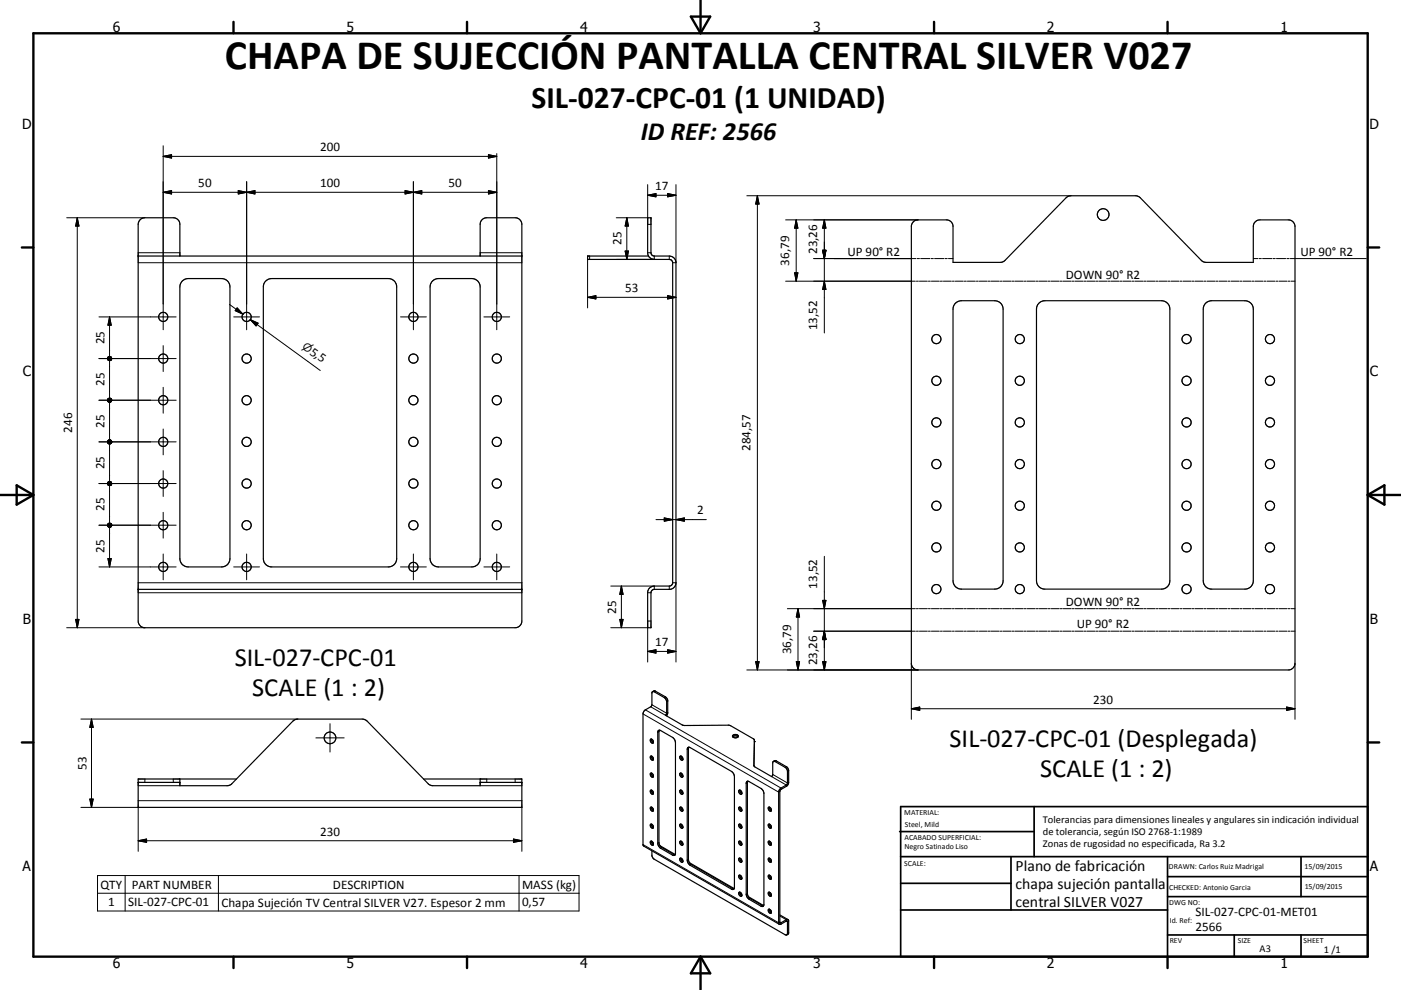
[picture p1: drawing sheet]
<svg xmlns="http://www.w3.org/2000/svg" width="420mm" height="297mm" viewBox="0 0 420 297" stroke-linecap="round" stroke-linejoin="round" font-family="sans-serif">
<g fill="none" stroke="#000" stroke-width=".36">
<path d="M41.4 76.8h115.1M53.9 76.8v-9.5a1.98 1.98 0 0 0-2-2h-8.5a1.99 1.99 0 0 0-2 2v119a2.03 2.03 0 0 0 2 2h111a1.99 1.99 0 0 0 2.1-2v-119a2.03 2.03 0 0 0-2.1-2h-8.5a1.98 1.98 0 0 0-1.9 2v9.5M176.2 76.8h18.2l-.2-1v-10.5h1l.1 11 .2 .3 .7 .2h4.5a2.03 2.03 0 0 1 2 2v96a1.98 1.98 0 0 1-2 2h-4.5l-.5 .1-.4 .5-.1 10.9h-1v-10.5a1.98 1.98 0 0 1 2-2h4.7l.5-.4 .3-.6-.1-96.2-.3-.6-.6-.2h-24.5zM194.4 76.8l.8 .7 1 .3M273.9 66.4l1.3-.4h8.5a1.98 1.98 0 0 1 2 2v10.7h14.2l.9-.2 18.8-19.2 1.2-.5 19.6-.1 .9 .2 18.9 19.2 1.1 .6h14.5v-10.7a1.99 1.99 0 0 1 1.9-2h8.5a1.98 1.98 0 0 1 2 2v131a2.02 2.02 0 0 1-2 2h-111a1.98 1.98 0 0 1-2-2v-131l.2-.7zM54.5 84.4l.9-.6 1-.2h10a2.5 2.5 0 0 1 2.5 2.5v81.5a2.5 2.5 0 0 1-2.5 2.5h-10a2.5 2.5 0 0 1-2.5-2.5v-81.5l.1-.7zM79.6 84.4l.8-.6 1-.2h35a2.5 2.5 0 0 1 2.5 2.5v81.5a2.5 2.5 0 0 1-2.5 2.5h-35a2.5 2.5 0 0 1-2.4-2.5v-81.5l.2-1.1zM129.6 84.4l1.5-.8h10.3a2.5 2.5 0 0 1 2.6 2.5v81.5a2.5 2.5 0 0 1-2.6 2.5h-9.9a2.5 2.5 0 0 1-2.6-2.5v-81.5l.1-.7zM286.3 91.1l.9-.6 1-.3h10a2.51 2.51 0 0 1 2.5 2.5v81.5a2.51 2.51 0 0 1-2.5 2.5h-10a2.5 2.5 0 0 1-2.5-2.5v-81.5zM311.6 90.8l.9-.5 .7-.1h35a2.51 2.51 0 0 1 2.5 2.5v81.5a2.5 2.5 0 0 1-2.5 2.5h-35a2.5 2.5 0 0 1-2.5-2.5v-81.5l.3-1zM361.6 90.8l1.7-.6h9.9a2.5 2.5 0 0 1 2.6 2.5v81.5a2.49 2.49 0 0 1-2.6 2.5h-9.9a2.49 2.49 0 0 1-2.6-2.5v-81.5l.3-1zM41.4 176.8h115.1"/>
<path d="M195.6 207.5l.8-.2 3.5 2.2 .3 .6v3.9l-.4 .8M197.4 219.2h.7l3.5 2 .7 .7 .2 .7v33.4a.55 .55 0 0 1-.3 .6 .55 .55 0 0 1-.6 0l-3.7-2.2-.5-.8-.2-.6v-33.3zM197.7 219.1l-.1 33.7 .2 .8 .5 .6 4.1 2.3M41.4 234.7h12.5M53.9 233.7v2h14.2l.9-.2 18.8-19.2 1.5-.6h19.3l.9 .3 19.1 19.3 .6 .3 14.8 .1v-2M70.9 233.7h-29.5v8.5h115.1v-8.5h-29.5M144 234.7h12.5M195 237.2a.63 .63 0 0 1 .8 .3 .63 .63 0 0 1-.2 .8 .96 .96 0 0 1-.6-1.1zM195 221.9a.64 .64 0 0 1 .8 .3 .64 .64 0 0 1-.2 .8 .96 .96 0 0 1-.6-1.1zM195.3 226.8a.63 .63 0 0 0-.2 .9 .63 .63 0 0 0 .8 .2v-.1M195.3 226.8l.5 .5 .1 .5M195.3 231.9a.64 .64 0 0 0-.2 .9 .64 .64 0 0 0 .8 .3v-.2"/>
<path d="M195.3 231.9l.5 .5 .1 .5M195.3 231.9l.1 .6 .5 .5M195.3 237l.1 .6 .5 .5M195.3 226.8l.2 .7 .4 .4M195.3 221.8l.1 .5 .5 .5M203.8 232.1a.64 .64 0 0 1 .8 .3 .64 .64 0 0 1-.2 .8 .96 .96 0 0 1-.6-1.1zM203.8 237.2a.63 .63 0 0 1 .8 .3 .63 .63 0 0 1-.2 .8 .95 .95 0 0 1-.6-1.1zM203.9 226.9a.66 .66 0 0 1 .8 .4 .66 .66 0 0 1-.3 .8 .88 .88 0 0 1-.5-1.2zM204.2 226.8v.6l.5 .5M204.2 237v.6l.5 .5M204.2 231.9v.6l.5 .5M206.5 224.2v34.1l.6 1 13 7.4"/>
<path d="M219.7 221.1a1.18 1.18 0 0 1 1.6 0M219.7 220.6a.91 .91 0 0 1 1-.3 .91 .91 0 0 1 .6 .7 .96 .96 0 0 1-.9 .4 .96 .96 0 0 1-.8-.7zM221.6 237.1a.66 .66 0 0 1 .7 .4 .66 .66 0 0 1-.2 .8 .87 .87 0 0 1-.5-1.2zM221.8 237l.2 .8 .4 .3M224 234.4l.6 .1 3.5 2 .7 .7 .2 .7v33.4a.55 .55 0 0 1-.2 .6 .55 .55 0 0 1-.7 0l-3.7-2.2-.4-.5-.3-.9v-33.3zM224.2 234.4l-.1 33.9 .7 1.2 4.1 2.3M226 229.6l.3 .5 5 2.9 .4-.5v-3.6l.2-.5 3.7 1.9 .5 1-.1 3.9-2.1 1.5-.5 .9v39.2l.2 .5h.4l2-1-.1 4.1h-.5l-39.3-22.6-.6-.9-.1-1.6M226.2 222.5l-.2-.7-7.5-4.2h-13.8l-5.2-3 .4-.6v-3.5l-.3-.8-3.5-2.2h-.5l-.2 4.2-2.1 1.4-.5 1.1v39.2l.2 .4 40.6 23.5M226.2 222.1l-.2 7.6M231.9 228.4l.7-.2 3.3 1.9 .5 .9-.1 4.3-.4 .5-1.7 1-.4 .5v39.5h.4l1.7-.9 .5 .1v4l-.5 .5M195.1 252.4a.67 .67 0 0 1 .7 .4 .67 .67 0 0 1-.2 .8 .87 .87 0 0 1-.5-1.2zM195.3 242.1a.63 .63 0 0 0-.2 .9 .63 .63 0 0 0 .8 .3v-.2"/>
<path d="M195.3 247.3a.62 .62 0 0 0-.2 .8 .62 .62 0 0 0 .8 .2v-.1M195.3 242.1l.5 .5 .1 .5M195.3 247.3l.5 .4 .1 .5M195.3 252.4l.1 .5 .5 .5M195.3 247.3l.2 .6 .4 .4M195.3 242.1l.1 .6 .5 .5M195.3 252.4h.1M197.9 253.7l4.5 2.7M203.8 242.3a.63 .63 0 0 1 .8 .3 .63 .63 0 0 1-.2 .8 .98 .98 0 0 1-.6-1.1zM203.9 252.4a.67 .67 0 0 1 .7 .4 .67 .67 0 0 1-.2 .8 .87 .87 0 0 1-.5-1.2zM203.9 247.3a.68 .68 0 0 1 .7 .4 .68 .68 0 0 1-.2 .8 .91 .91 0 0 1-.5-1.2zM203.9 257.5a.67 .67 0 0 1 .7 .4 .67 .67 0 0 1-.2 .8 .87 .87 0 0 1-.5-1.2z"/>
<path d="M204.2 247.3v.5l.5 .5M204.2 257.5v.5l.5 .5M204.2 252.4v.5l.5 .5M204.2 242.1v.6l.5 .5M206.7 258.8l13.4 7.8M221.6 252.4a.67 .67 0 0 1 .7 .4 .67 .67 0 0 1-.2 .8 .87 .87 0 0 1-.5-1.2zM221.6 242.2a.66 .66 0 0 1 .7 .4 .66 .66 0 0 1-.2 .8 .89 .89 0 0 1-.5-1.2zM221.6 247.3a.68 .68 0 0 1 .7 .4 .68 .68 0 0 1-.2 .8 .91 .91 0 0 1-.5-1.2zM221.6 257.5a.67 .67 0 0 1 .7 .4 .67 .67 0 0 1-.2 .8 .87 .87 0 0 1-.5-1.2zM221.8 252.4l.2 .6 .4 .4M221.8 242.1l.1 .6 .5 .5M221.8 247.3l.2 .6 .4 .4"/>
<path d="M221.8 257.5l.2 .6 .4 .4M230.3 242.3a.63 .63 0 0 1 .8 .3 .63 .63 0 0 1-.2 .8 .99 .99 0 0 1-.6-1.1zM230.4 252.4a.67 .67 0 0 1 .7 .4 .67 .67 0 0 1-.2 .8 .87 .87 0 0 1-.5-1.2zM230.4 247.3a.68 .68 0 0 1 .8 .4 .68 .68 0 0 1-.3 .8 .91 .91 0 0 1-.5-1.2zM230.4 257.5a.67 .67 0 0 1 .7 .4 .67 .67 0 0 1-.2 .8 .87 .87 0 0 1-.5-1.2zM230.7 242.1l.1 .6 .5 .5M230.7 252.4l.1 .5 .5 .5M230.7 257.5l.1 .5 .5 .5M230.7 247.3l.2 .6 .4 .4M220.1 266.6v-34.1l-.8-1.1-12.4-7.1a.54 .54 0 0 0-.6-.1 .54 .54 0 0 0-.3 .6v33.3l.2 .6 .6 .8 12.5 7.3 .7-.1M220.1 266.6l-.1 .1M221.6 262.6a.67 .67 0 0 1 .7 .4 .67 .67 0 0 1-.2 .8 .88 .88 0 0 1-.5-1.2z"/>
<path d="M221.6 267.7a.67 .67 0 0 1 .7 .4 .67 .67 0 0 1-.2 .8 .88 .88 0 0 1-.5-1.2zM221.8 267.7l.2 .7 .4 .3M221.8 262.6l.2 .7 .4 .3M224.4 269l4.5 2.7M230.4 267.7a.67 .67 0 0 1 .7 .4 .67 .67 0 0 1-.2 .8 .88 .88 0 0 1-.5-1.2zM230.4 262.6a.67 .67 0 0 1 .7 .4 .67 .67 0 0 1-.2 .8 .88 .88 0 0 1-.5-1.2zM230.4 272.8a.67 .67 0 0 1 .7 .4 .67 .67 0 0 1-.2 .8 .87 .87 0 0 1-.5-1.2zM230.7 272.8l.2 .7 .4 .3M230.7 262.6l.2 .7 .4 .3M230.7 267.7l.2 .7 .4 .3M233.8 274.5l2.4 1.4"/>
<circle cx="330.7" cy="64.4" r="1.76"/>
<circle cx="48.9" cy="95.1" r="1.38"/>
<circle cx="73.9" cy="95.1" r="1.37"/>
<circle cx="123.9" cy="95.1" r="1.38"/>
<circle cx="148.9" cy="95.1" r="1.38"/>
<circle cx="48.9" cy="107.6" r="1.37"/>
<circle cx="73.9" cy="107.6" r="1.37"/>
<circle cx="123.9" cy="107.6" r="1.38"/>
<circle cx="148.9" cy="107.6" r="1.37"/>
<circle cx="280.7" cy="114.2" r="1.38"/>
<circle cx="280.7" cy="101.7" r="1.38"/>
<circle cx="305.7" cy="114.2" r="1.38"/>
<circle cx="305.7" cy="101.7" r="1.37"/>
<circle cx="355.7" cy="114.2" r="1.38"/>
<circle cx="355.7" cy="101.7" r="1.38"/>
<circle cx="380.7" cy="114.2" r="1.38"/>
<circle cx="380.7" cy="101.7" r="1.38"/>
<circle cx="48.9" cy="120.1" r="1.38"/>
<circle cx="48.9" cy="132.6" r="1.38"/>
<circle cx="73.9" cy="120.1" r="1.38"/>
<circle cx="73.9" cy="132.6" r="1.38"/>
<circle cx="123.9" cy="120.1" r="1.38"/>
<circle cx="123.9" cy="132.6" r="1.37"/>
<circle cx="148.9" cy="120.1" r="1.37"/>
<circle cx="149" cy="132.6" r="1.37"/>
<circle cx="280.7" cy="126.7" r="1.37"/>
<circle cx="280.7" cy="139.2" r="1.37"/>
<circle cx="305.7" cy="126.7" r="1.37"/>
<circle cx="305.7" cy="139.2" r="1.37"/>
<circle cx="355.7" cy="139.2" r="1.38"/>
<circle cx="355.7" cy="126.7" r="1.38"/>
<circle cx="380.7" cy="126.7" r="1.37"/>
<circle cx="380.8" cy="139.2" r="1.37"/>
<circle cx="48.9" cy="145.1" r="1.37"/>
<circle cx="48.9" cy="157.6" r="1.37"/>
<circle cx="73.9" cy="145.1" r="1.37"/>
<circle cx="73.9" cy="157.6" r="1.37"/>
<circle cx="123.9" cy="145.1" r="1.38"/>
<circle cx="123.9" cy="157.6" r="1.38"/>
<circle cx="148.9" cy="145.1" r="1.37"/>
<circle cx="148.9" cy="157.6" r="1.37"/>
<circle cx="280.7" cy="151.7" r="1.37"/>
<circle cx="305.7" cy="151.7" r="1.37"/>
<circle cx="355.7" cy="151.7" r="1.38"/>
<circle cx="380.8" cy="151.7" r="1.37"/>
<circle cx="48.9" cy="170.1" r="1.38"/>
<circle cx="73.9" cy="170.1" r="1.37"/>
<circle cx="123.9" cy="170.1" r="1.38"/>
<circle cx="148.9" cy="170.1" r="1.37"/>
<circle cx="280.7" cy="176.7" r="1.38"/>
<circle cx="280.7" cy="164.2" r="1.38"/>
<circle cx="305.7" cy="164.2" r="1.37"/>
<circle cx="305.7" cy="176.7" r="1.37"/>
<circle cx="355.7" cy="176.7" r="1.38"/>
<circle cx="355.7" cy="164.2" r="1.38"/>
<circle cx="380.7" cy="176.7" r="1.38"/>
<circle cx="380.7" cy="164.2" r="1.37"/>
<circle cx="98.9" cy="221.4" r="1.76"/>
</g>
<g fill="none" stroke="#000" stroke-width=".3">
<path d="M48.9 43.7v55.2M48.9 57.7h100M48.9 57.7l2.5-.5v1zM48.9 46.9l2.5-.5v1zM48.9 46.9h100M71.4 57.2l5 1v-1l-5 1zM73.9 54.5v44.4M121.4 57.2v1l5-1v1zM123.9 54.5v44.4M146.4 57.2l2.5 .5-2.5 .5zM146.4 46.4l2.5 .5-2.5 .5zM148.9 46.1v52.8"/>
<path d="M194.2 55.4v11.9h1M194.2 58.6l2.5-.5v1zM194.2 58.6h8.5M200.2 58.1l2.5 .5-2.5 .5zM202.7 55.4v23.4h-1M223.9 58.7h97.2M227.1 58.7v142.3M227.1 58.7l.5 2.5h-1zM20 65.3h23.4M23.2 65.3v123M23.2 65.3l.5 2.5h-1zM41.4 75.8h12.5"/>
<path d="M41.4 78.8h115.1M144 75.8h12.5M176.2 77.8v14.6M176.8 76.8v1M184.8 65.3h9.4M187.4 75.3h1l-.5 2.5zM187.9 65.3l.5 2.5h-1zM187.9 65.3v12.5M194.2 75.8h1M195.6 77.7v.1M196.2 76.8v1h-11.4M200.7 76.8v1"/>
<path d="M235.5 66h39.7M238.7 66l.5 2.5h-1zM238.7 66v18.4M244 77.6h30.6M246.6 75.1h1l-.5 2.5zM247.1 66v33.9M247.1 66l.5 2.5h-1zM275 77.6h.7M276 77.6h2.8M279.1 77.6h.7M280.2 77.6h2.8M283.3 77.6h.7"/>
<path d="M284.4 77.6h1.3M375.8 77.6h1.3M377.5 77.6h.7M378.5 77.6h2.8M381.6 77.6h.7M382.7 77.6h2.8M385.8 77.6h.7M386.9 77.6h22.7M29.7 95.1h23.1M32.8 95.1v11.8M32.8 95.1l.6 2.5h-1zM68.8 91.3l4 3"/>
<path d="M70.1 95.1h7.7M71.1 92.4l1.7 1.9-2.3-1.1zM75 95.9l21 15.3M75 95.9l2.4 1.1-.6 .8zM120.1 95.1h7.7M145.1 95.1h7.7M176.2 89.2h26.5M176.2 89.2l2.5-.5v1zM200.2 88.7l2.5 .5-2.5 .5zM235.5 84.4h38.9M238.2 81.8h1l-.5 2.6zM247.1 84.4l.5 2.4h-1z"/>
<path d="M274.7 84.4h.6M275.6 84.4h2.4M278.3 84.4h.6M279.2 84.4h2.4M281.9 84.4h.6M282.8 84.4h2.4M285.5 84.4h.6M286.4 84.4h2.4M289.1 84.4h.6M290 84.4h2.4M292.7 84.4h.6M293.6 84.4h2.4"/>
<path d="M296.3 84.4h.6M297.2 84.4h2.4M299.9 84.4h.6M300.8 84.4h2.4M303.5 84.4h.6M304.4 84.4h2.4M307.1 84.4h.6M308 84.4h2.4M310.7 84.4h.6M311.6 84.4h2.4M314.3 84.4h.6M315.2 84.4h2.4"/>
<path d="M317.9 84.4h.6M318.7 84.4h2.5M321.5 84.4h.6M322.4 84.4h2.3M325.1 84.4h.6M325.9 84.4h2.5M328.6 84.4h.6M329.5 84.4h2.4M332.2 84.4h.6M333.1 84.4h2.4M335.8 84.4h.6M336.7 84.4h2.4"/>
<path d="M339.4 84.4h.6M340.3 84.4h2.4M343 84.4h.6M343.9 84.4h2.4M346.6 84.4h.6M347.5 84.4h2.4M350.2 84.4h.6M351.1 84.4h2.4M353.8 84.4h.6M354.7 84.4h2.4M357.4 84.4h.6M358.3 84.4h2.4"/>
<path d="M361 84.4h.6M361.9 84.4h2.4M364.6 84.4h.6M365.5 84.4h2.4M368.2 84.4h.6M369.1 84.4h2.4M371.8 84.4h.6M372.7 84.4h2.4M375.4 84.4h.6M376.3 84.4h2.4M379 84.4h.6M379.9 84.4h2.4"/>
<path d="M382.6 84.4h.5M383.5 84.4h2.3M386.1 84.4h.7M387.1 84.4h1.1M29.7 107.6h23.1M32.8 108.2v11.3M48.9 103.7v7.8M48.9 116.2v7.8M29.7 120.1h23.1M29.7 132.6h23.1M32.8 120.7v11.3M32.8 133.2v11.3"/>
<path d="M48.9 128.7v7.8M29.7 145.1h23.1M29.7 157.6h23.1M32.8 145.7v11.3M32.8 158.2v11.9M48.9 141.2v7.7M48.9 153.7v7.7M196.7 155.9h15.1M199.2 155.4l2.5 .5-2.5 .5zM202.7 155.9l2.5-.5v1zM29.7 170.1h23.1M32.4 167.6h1l-.6 2.5z"/>
<path d="M41.4 174.8h115.1M41.4 177.8h115.1M48.9 166.2v7.7M70.1 170.1h7.7M73.9 166.2v7.7M120.1 170.1h7.7M123.9 166.2v7.7M145.1 170.1h7.7M148.9 166.2v7.7M183.1 175.8h13.1v1M186.3 175.8v12.5M186.3 175.8l.5 2.5h-1z"/>
<path d="M194.2 177.8h1M200.7 175.8v1M201.7 174.8h1v23.8M247.1 166.9v34.1M20 188.3h23.4M22.7 185.8h1l-.5 2.5zM183.1 188.3h11.1M185.8 185.8h1l-.5 2.5zM194.2 195.4h8.5M194.2 195.4l2.5-.5v1zM195.2 186.3h-1v12.3M200.2 194.9l2.5 .5-2.5 .5z"/>
<path d="M226.6 198.5h1l-.5 2.5zM236.1 182.6h38.3M238.7 198.5h1l-.5 2.5zM239.2 182.6v18.4M239.2 182.6l.5 2.5h-1zM244 189.4h30.4M246.6 198.5h1l-.5 2.5zM246.6 180.1h1l-.5 2.5zM247.1 189.4l.5 2.5h-1zM273.2 199v16.8M274.7 189.4h.6M274.7 182.6h.6"/>
<path d="M275.6 189.4h2.4M275.6 182.6h2.4M278.3 189.4h.6M278.3 182.6h.6M279.2 189.4h2.4M279.2 182.6h2.4M281.9 189.4h.6M281.9 182.6h.6M282.8 189.4h2.4M282.8 182.6h2.4M285.5 189.4h.6M285.5 182.6h.6"/>
<path d="M286.4 189.4h2.4M286.4 182.6h2.4M289.1 189.4h.6M289.1 182.6h.6M290 189.4h2.4M290 182.6h2.4M292.7 189.4h.6M292.7 182.6h.6M293.6 189.4h2.4M293.6 182.6h2.4M296.3 189.4h.6M296.3 182.6h.6"/>
<path d="M297.2 189.4h2.4M297.2 182.6h2.4M299.9 189.4h.6M299.9 182.6h.6M300.8 189.4h2.4M300.8 182.6h2.4M303.5 189.4h.6M303.5 182.6h.6M304.4 189.4h2.4M304.4 182.6h2.4M307.1 189.4h.6M307.1 182.6h.6"/>
<path d="M308 189.4h2.4M308 182.6h2.4M310.7 189.4h.6M310.7 182.6h.6M311.6 189.4h2.4M311.6 182.6h2.4M314.3 189.4h.6M314.3 182.6h.6M315.2 189.4h2.4M315.2 182.6h2.4M317.9 189.4h.6M317.9 182.6h.6"/>
<path d="M318.7 189.4h2.5M318.7 182.6h2.5M321.5 189.4h.6M321.5 182.6h.6M322.4 189.4h2.3M322.4 182.6h2.3M325.1 189.4h.6M325.1 182.6h.6M325.9 189.4h2.5M325.9 182.6h2.5M328.6 189.4h.6M328.6 182.6h.6"/>
<path d="M329.5 189.4h2.4M329.5 182.6h2.4M332.2 189.4h.6M332.2 182.6h.6M333.1 189.4h2.4M333.1 182.6h2.4M335.8 189.4h.6M335.8 182.6h.6M336.7 189.4h2.4M336.7 182.6h2.4M339.4 189.4h.6M339.4 182.6h.6"/>
<path d="M340.3 189.4h2.4M340.3 182.6h2.4M343 189.4h.6M343 182.6h.6M343.9 189.4h2.4M343.9 182.6h2.4M346.6 189.4h.6M346.6 182.6h.6M347.5 189.4h2.4M347.5 182.6h2.4M350.2 189.4h.6M350.2 182.6h.6"/>
<path d="M351.1 189.4h2.4M351.1 182.6h2.4M353.8 189.4h.6M353.8 182.6h.6M354.7 189.4h2.4M354.7 182.6h2.4M357.4 189.4h.6M357.4 182.6h.6M358.3 189.4h2.4M358.3 182.6h2.4M361 189.4h.6M361 182.6h.6"/>
<path d="M361.9 189.4h2.4M361.9 182.6h2.4M364.6 189.4h.6M364.6 182.6h.6M365.5 189.4h2.4M365.5 182.6h2.4M368.2 189.4h.6M368.2 182.6h.6M369.1 189.4h2.4M369.1 182.6h2.4M371.8 189.4h.6M371.8 182.6h.6"/>
<path d="M372.7 189.4h2.4M372.7 182.6h2.4M375.4 189.4h.6M375.4 182.6h.6M376.3 189.4h2.4M376.3 182.6h2.4M379 189.4h.6M379 182.6h.6M379.9 189.4h2.4M379.9 182.6h2.4M382.6 189.4h.5M382.6 182.6h.5"/>
<path d="M383.5 189.4h2.3M383.5 182.6h2.3M386.1 189.4h.7M386.1 182.6h.7M387.1 189.4h1.1M387.1 182.6h1.1M388.2 199v16.8M24.3 215.7h65M27.4 215.7v26.5M27.4 215.7l.5 2.5h-1zM98.9 217.1v8.5M192.8 214.2l40.6 23.4 .4-.2"/>
<path d="M193.5 213l40.7 23.4v.4M195.1 212l4.4 2.6M195.4 211.4l4.5 2.6 .3-.2M196.5 207.3l-.4 .2M197.6 219.5l-.4 .2M199.5 209.1l-.3 .2M200.2 210.3l-.3 .2M223.9 201h51.3M273.2 212.6h115M273.2 212.6l2.5-.5v1zM385.7 212.1l2.5 .5-2.5 .5zM26.9 239.7h1l-.5 2.5z"/>
<path d="M41.4 235.7h12.5M43.4 233.7v1M51.9 233.7v1M94.7 221.4h8.5M144 235.7h12.5M145.9 233.7v1M154.4 233.7v1M206.4 224.6l-.4 .2M224.1 234.8l-.4 .2M226 229.6v.1M226.2 222.1v.4M231.3 233l4.4 2.5v.4"/>
<path d="M231.7 232.3l4.4 2.6 .3-.2M232.7 228.3l-.3 .2M235.7 230l-.3 .2M236.4 231.2l-.3 .2M24.3 242.2h17.1v13.2M41.4 240.2h115.1M41.4 252.2h115.1M41.4 252.2l2.5-.5v1zM153.9 251.7l2.6 .5-2.6 .5zM156.5 242.2v13.2M192.8 253.4l40.6 23.4 .4-.2 .4 .2v.5M195.3 252.6l.5 .3"/>
<path d="M197.6 252.8l-.4 .2M198.4 254.3l-.3 .2M202 256.3l-.4 .3M204.2 257.7l.5 .3M206.4 257.9l-.4 .2M207.3 259.4l-.4 .2M29.2 262.7h144.4v10.6h-144.4zM29.2 268h144.4M37.5 262.7v10.6M65.5 262.7v10.6M155.6 262.7v10.6M219.7 266.6l-.4 .2"/>
<path d="M221.8 267.9l.6 .3M224.1 268.1l-.4 .2M225 269.6l-.4 .2M228.5 271.6l-.4 .3M230.7 273l.5 .3M233.8 274.8l1.9 1.1v.4l.4 .2 .3-.2M236.4 279.8l-.3 .2"/>
</g>
<circle cx="226.2" cy="222.5" r=".18" fill="#000"/>
<g fill="none" stroke="#000" stroke-width=".71">
<path d="M10 10h400v277h-400zM70 6.6v3.4M140 6.6v3.4M207.1 5h5.8l-2.9 5zM210 0v10M280 6.6v3.4M350 6.6v3.4M6.6 74.2h3.4M410 74.2h3.5M0 148.5h10M5 145.6l5 2.9-5 2.9zM410 148.5h10.1"/>
<path d="M410 148.5l5.1-2.9v5.8zM6.6 222.7h3.4M410 222.7h3.5M70 287v3.4M140 287v3.4M210 287v10M210 287l2.9 5h-5.8zM280 287v3.4M350 287v3.4"/>
</g>
<g fill="none" stroke="#000" stroke-width=".51">
<path d="M269.7 249.5h40.3M270 242h140v45h-140zM270 257h140M303.1 257v16M310 242v15M350 257v30M390.1 257v12M270 265h33.1M270 273h80M350 269h60M350 263h60M350 280.5h60"/>
<path d="M370 280.5v6.5M390.1 280.5v6.5"/>
</g>
<g fill="#000" stroke="#000" stroke-width=".3">
<path d="M48.9 57.7l2.5-.5v1zM48.9 46.9l2.5-.5v1zM71.4 57.2l2.5 .5-2.5 .5zM73.9 57.7l2.5-.5v1zM121.4 57.2l2.5 .5-2.5 .5zM123.9 57.7l2.5-.5v1zM146.4 57.2l2.5 .5-2.5 .5zM146.4 46.4l2.5 .5-2.5 .5zM194.2 58.6l2.5-.5v1zM200.2 58.1l2.5 .5-2.5 .5zM23.2 65.3l.5 2.5h-1zM187.4 75.3h1l-.5 2.5z"/>
<path d="M187.9 65.3l.5 2.5h-1zM227.1 58.7l.5 2.5h-1zM238.7 66l.5 2.5h-1zM246.6 75.1h1l-.5 2.5zM247.1 66l.5 2.5h-1zM32.8 95.1l.6 2.5h-1zM71.1 92.4l1.7 1.9-2.3-1.1zM75 95.9l2.4 1.1-.6 .8zM176.2 89.2l2.5-.5v1zM200.2 88.7l2.5 .5-2.5 .5zM238.2 81.8h1l-.5 2.6zM247.1 84.4l.5 2.4h-1z"/>
<path d="M33.4 107.2l.1 .4zM33.2 107.1l.3 .5zM33.1 107l.4 .6zM32.9 106.9l.6 .7zM32.7 107l.8 .6zM32.5 107h.2l.8 .6zM32.4 107.1l.1-.1 1 .6zM32.4 107.1l1.1 .5-1.2-.3zM32.3 107.3l1.2 .3-1.3-.1zM32.2 107.5l1.3 .1-1.3 .1zM32.2 107.7l1.3-.1-1.2 .3zM32.3 107.9l1.2-.3-1.1 .4z"/>
<path d="M32.4 108l1.1-.4-1 .5zM32.5 108.1l1-.5-.8 .6zM32.7 108.2l.8-.6zM33.5 107.6l-.6 .6zM33.5 107.6l-.4 .6zM33.5 107.6l-.3 .5zM33.5 107.6l-.1 .3zM33.5 107.6v.2zM33.4 132.2l.1 .4zM33.2 132.1l.3 .5zM33.1 132l.4 .6zM32.9 132l.6 .6z"/>
<path d="M32.7 132l.8 .6zM32.5 132h.2l.8 .6zM32.4 132.2l.1-.2 1 .6zM32.4 132.2l1.1 .4-1.2-.3zM32.3 132.3l1.2 .3-1.3-.1zM32.2 132.5l1.3 .1-1.3 .1zM32.2 132.7l1.3-.1-1.2 .2zM32.3 132.8l1.2-.2-1.1 .4zM32.4 133l1.1-.4-1 .5zM32.5 133.1l1-.5zM32.7 133.2l.8-.6zM33.5 132.6l-.6 .6z"/>
<path d="M33.5 132.6l-.4 .6zM33.5 132.6l-.3 .5zM33.5 132.6l-.1 .3zM33.5 132.6v.1zM33.4 119.7l.1 .4zM33.2 119.6l.3 .5zM33.1 119.5l.4 .6zM32.9 119.5l.6 .6zM32.7 119.5l.8 .6zM32.5 119.5h.2l.8 .6zM32.4 119.6l.1-.1 1 .6zM32.4 119.6l1.1 .5-1.2-.3z"/>
<path d="M32.3 119.8l1.2 .3-1.3-.1zM32.2 120l1.3 .1-1.3 .1zM32.2 120.2l1.3-.1-1.2 .2zM32.3 120.3l1.2-.2-1.1 .4zM32.4 120.5l1.1-.4zM32.5 120.6l1-.5-.8 .6zM32.7 120.7l.8-.6zM33.5 120.1l-.6 .6zM33.5 120.1l-.4 .6zM33.5 120.1l-.3 .5zM33.5 120.1l-.1 .3zM33.5 120.1v.1z"/>
<path d="M33.4 157.2l.1 .4zM33.2 157.1l.3 .5zM33.1 157l.4 .6zM32.9 157l.6 .6zM32.7 157l.8 .6zM32.5 157h.2l.8 .6zM32.4 157.2l.1-.2 1 .6zM32.4 157.2l1.1 .4-1.2-.3zM32.3 157.3l1.2 .3-1.3-.1zM32.2 157.5l1.3 .1-1.3 .1zM32.2 157.7l1.3-.1-1.2 .2zM32.3 157.8l1.2-.2-1.1 .4z"/>
<path d="M32.4 158l1.1-.4-1 .5zM32.5 158.1l1-.5zM32.7 158.2l.8-.6zM33.5 157.6l-.6 .6zM33.5 157.6l-.4 .5zM33.5 157.6l-.3 .5zM33.5 157.6l-.1 .3zM33.5 157.6v.2zM33.4 144.7l.1 .4zM33.2 144.6l.3 .5zM33.1 144.5l.4 .6zM32.9 144.5l.6 .6z"/>
<path d="M32.7 144.5l.8 .6zM32.5 144.5h.2l.8 .6zM32.4 144.7l.1-.2 1 .6zM32.4 144.7l1.1 .4-1.2-.3zM32.3 144.8l1.2 .3-1.3-.1zM32.2 145l1.3 .1-1.3 .1zM32.2 145.2l1.3-.1-1.2 .2zM32.3 145.3l1.2-.2-1.1 .4zM32.4 145.5l1.1-.4-1 .5zM32.5 145.6l1-.5zM32.7 145.7l.8-.6zM33.5 145.1l-.6 .6z"/>
<path d="M33.5 145.1l-.4 .5zM33.5 145.1l-.3 .5zM33.5 145.1l-.1 .3zM33.5 145.1v.2zM199.2 155.4l2.5 .5-2.5 .5zM202.7 155.9l2.5-.5v1zM32.4 167.6h1l-.6 2.5zM186.3 175.8l.5 2.5h-1zM22.7 185.8h1l-.5 2.5zM185.8 185.8h1l-.5 2.5zM194.2 195.4l2.5-.5v1zM200.2 194.9l2.5 .5-2.5 .5z"/>
<path d="M226.6 198.5h1l-.5 2.5zM238.7 198.5h1l-.5 2.5zM239.2 182.6l.5 2.5h-1zM246.6 198.5h1l-.5 2.5zM246.6 180.1h1l-.5 2.5zM247.1 189.4l.5 2.5h-1zM27.4 215.7l.5 2.5h-1zM273.2 212.6l2.5-.5v1zM385.7 212.1l2.5 .5-2.5 .5zM26.9 239.7h1l-.5 2.5zM41.4 252.2l2.5-.5v1zM153.9 251.7l2.6 .5-2.6 .5z"/>
</g>
<text font-size="12.6" x="67.4" y="20.7">CHAPA DE SUJECCIÓN PANTALLA CENTRAL SILVER V027</text>
<text font-size="9.4" x="159.3" y="32.4">SIL-027-CPC-01 (1 UNIDAD)</text>
<g font-size="7.9">
<text x="192.1" y="41.9">ID REF: 2566</text>
<text x="70.4" y="199.7">SIL-027-CPC-01</text>
<text x="75.6" y="208.8">SCALE (1 : 2)</text>
<text x="284.6" y="224.1">SIL-027-CPC-01 (Desplegada)</text>
<text x="311.8" y="233.1">SCALE (1 : 2)</text>
</g>
<g font-size="4.7">
<text x="304.5" y="261.2">Plano de fabricación</text>
<text x="304.5" y="266.6">chapa sujeción pantalla</text>
<text x="304.5" y="272">central SILVER V027</text>
</g>
<g font-size="4.2">
<text x="33.9" y="9.6">6</text>
<text x="103.9" y="9.6">5</text>
<text x="173.9" y="9.6">4</text>
<text x="243.8" y="9.6">3</text>
<text x="313.9" y="9.6">2</text>
<text x="383.9" y="9.6">1</text>
<text x="6.7" y="38.7">D</text>
<text x="410.5" y="38.7">D</text>
<text x="6.9" y="112.9">C</text>
<text x="410.7" y="112.9">C</text>
<text x="6.9" y="187.1">B</text>
<text x="410.7" y="187.1">B</text>
<text x="6.8" y="261.4">A</text>
<text x="410.7" y="261.4">A</text>
<text x="33.9" y="290.4">6</text>
<text x="103.9" y="290.4">5</text>
<text x="173.9" y="290.4">4</text>
<text x="243.8" y="290.4">3</text>
<text x="313.9" y="290.4">2</text>
<text x="383.9" y="290.4">1</text>
</g>
<g font-size="3.9">
<text x="96" y="45.4">200</text>
<text x="59.4" y="56.1">50</text>
<text x="96" y="56.1">100</text>
<text x="134.5" y="56.1">50</text>
<text x="196.4" y="57.1">17</text>
<text x="186.4" y="73.6" transform="rotate(-90 186.4 73.6)">25</text>
<text x="245" y="76.3" transform="rotate(-90 245 76.3)">23,26</text>
<text x="254.1" y="76.8">UP 90° R2</text>
<text x="389.9" y="76.8">UP 90° R2</text>
<text x="236.6" y="79.7" transform="rotate(-90 236.6 79.7)">36,79</text>
<text x="319.5" y="83.6">DOWN 90° R2</text>
<text x="187.5" y="87.6">53</text>
<text x="245" y="99.1" transform="rotate(-90 245 99.1)">13,52</text>
<text x="31.3" y="103.3" transform="rotate(-90 31.3 103.3)">25</text>
<text x="92.7" y="106.1" transform="rotate(36 92.7 106.1)">5,5</text>
<text x="31.3" y="115.8" transform="rotate(-90 31.3 115.8)">25</text>
<text x="21.6" y="129.8" transform="rotate(-90 21.6 129.8)">246</text>
<text x="31.3" y="128.4" transform="rotate(-90 31.3 128.4)">25</text>
<text x="225" y="135.4" transform="rotate(-90 225 135.4)">284,57</text>
<text x="31.3" y="140.8" transform="rotate(-90 31.3 140.8)">25</text>
<text x="31.3" y="153.3" transform="rotate(-90 31.3 153.3)">25</text>
<text x="209" y="154.3">2</text>
<text x="31.3" y="165.9" transform="rotate(-90 31.3 165.9)">25</text>
<text x="245" y="176.6" transform="rotate(-90 245 176.6)">13,52</text>
<text x="184.7" y="184.1" transform="rotate(-90 184.7 184.1)">25</text>
<text x="319.5" y="181.8">DOWN 90° R2</text>
<text x="322.8" y="188.6">UP 90° R2</text>
<text x="196.4" y="193.9">17</text>
<text x="237.2" y="196.3" transform="rotate(-90 237.2 196.3)">36,79</text>
<text x="245" y="199.6" transform="rotate(-90 245 199.6)">23,26</text>
<text x="327.7" y="211.1">230</text>
<text x="25.9" y="231" transform="rotate(-90 25.9 231)">53</text>
<text x="96" y="250.7">230</text>
<text x="30.1" y="266.6">QTY</text>
<text x="39.5" y="266.6">PART NUMBER</text>
<text x="99.8" y="266.6">DESCRIPTION</text>
<text x="156.5" y="266.7">MASS (kg)</text>
<text x="32.4" y="271.9">1</text>
<text x="38.4" y="271.9">SIL-027-CPC-01</text>
<text x="66.4" y="272">Chapa Sujeción TV Central SILVER V27. Espesor 2 mm</text>
<text x="156.5" y="271.9">0,57</text>
<text x="358.4" y="274.9">SIL-027-CPC-01-MET01</text>
<text x="358.4" y="279.4">2566</text>
</g>
<text font-size="3.3" x="90.4" y="104.4" transform="rotate(36 90.4 104.4)">⌀</text>
<g font-size="3.1">
<text x="312.7" y="246.8">Tolerancias para dimensiones lineales y angulares sin indicación individual</text>
<text x="312.7" y="250.4">de tolerancia, según ISO 2768-1:1989</text>
<text x="312.7" y="254">Zonas de rugosidad no especificada, Ra 3.2</text>
<text x="377.6" y="285.6">A3</text>
<text x="396.9" y="285.9">1 /1</text>
</g>
<g font-size="2.4">
<text x="271.1" y="244.4">MATERIAL:</text>
<text x="271.2" y="252">ACABADO SUPERFICIAL:</text>
<text x="271.3" y="248">Steel, Mild</text>
<text x="271.2" y="254.7">Negro Satinado Liso</text>
<text x="271.1" y="259.7">SCALE:</text>
<text x="350.4" y="260.8">DRAWN: Carlos Ruiz Madrigal</text>
<text x="391.1" y="260.6">15/09/2015</text>
<text x="350.5" y="267">CHECKED: Antonio Garcia</text>
<text x="391.2" y="266.7">15/09/2015</text>
<text x="350.5" y="271.4">DWG NO:</text>
<text x="350.7" y="276.9">Id. Ref:</text>
<text x="350.7" y="282.8">REV</text>
<text x="371.1" y="282.9">SIZE</text>
<text x="390.8" y="283">SHEET</text>
</g>
</svg>
